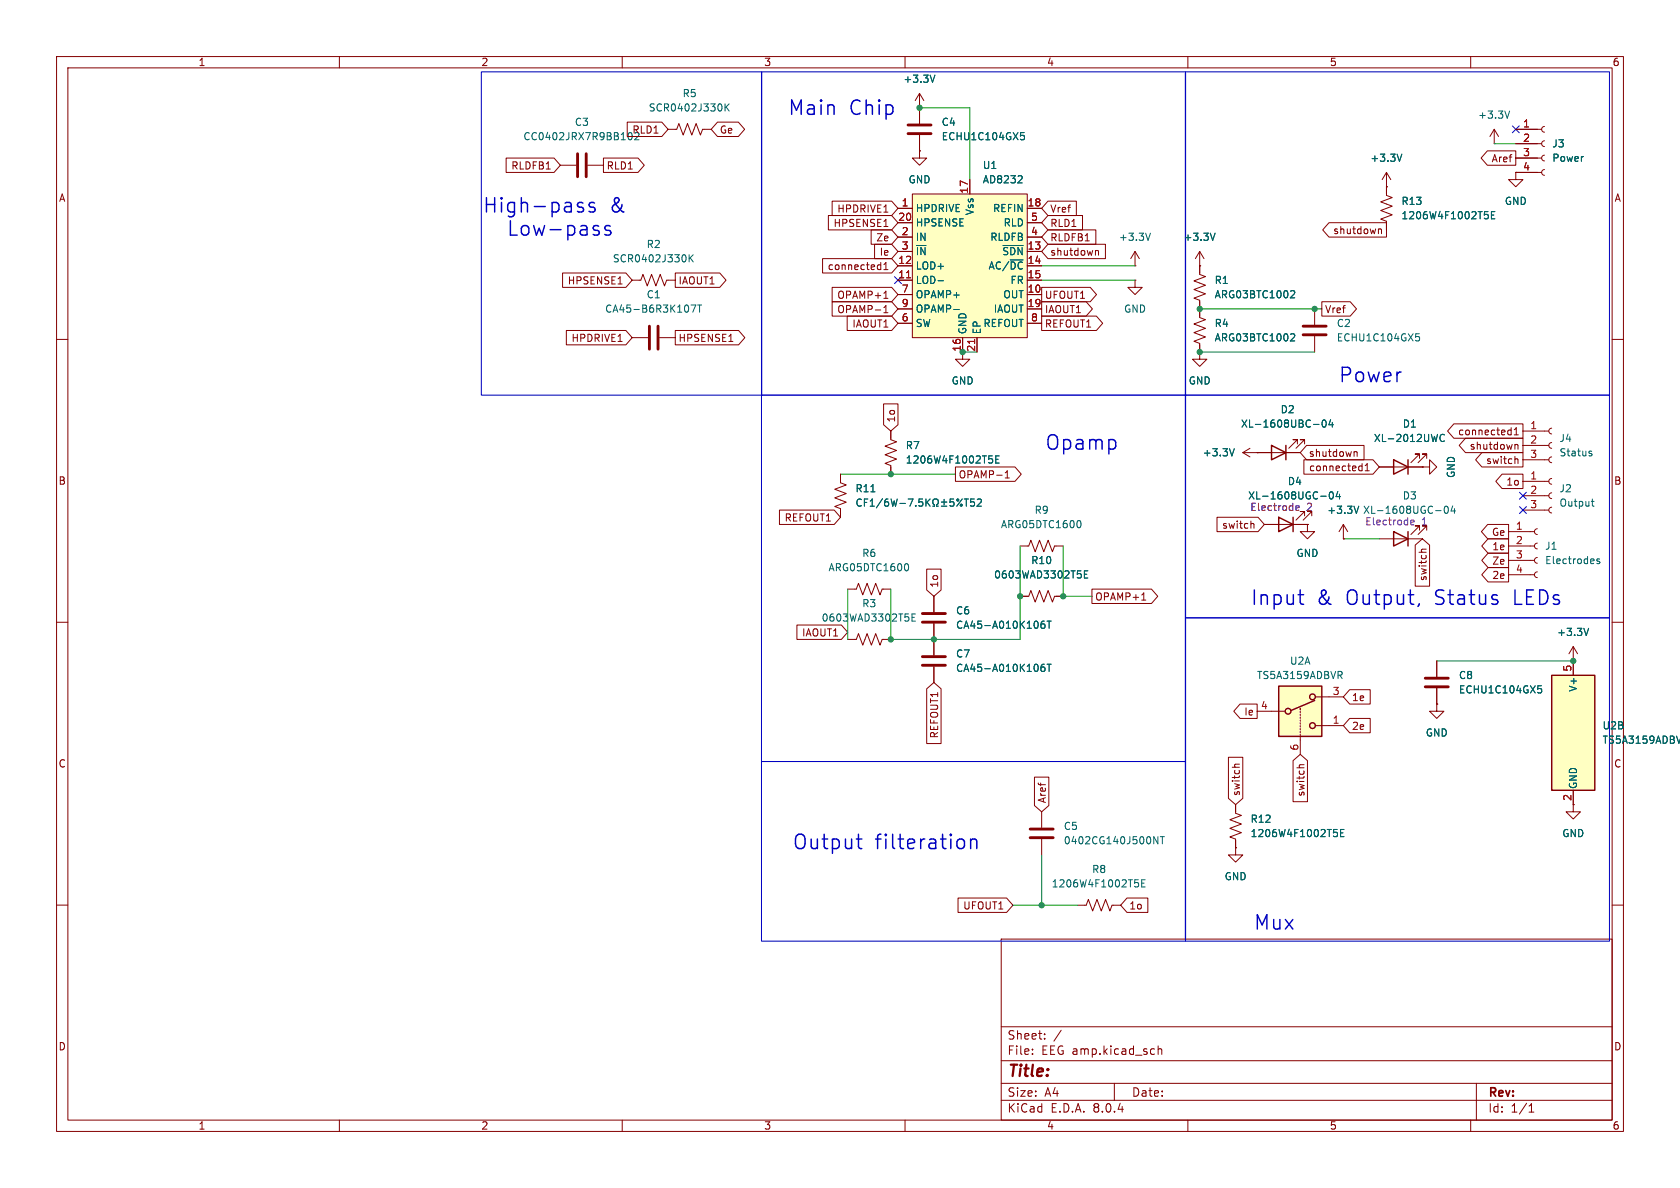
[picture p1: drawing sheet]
<svg xmlns="http://www.w3.org/2000/svg" width="297mm" height="210mm" viewBox="0 0 297 210" stroke-linecap="round" stroke-linejoin="round" font-family="sans-serif">
<g fill="none" stroke="#840000" stroke-width=".18">
<path d="M10 10h277v190h-277zM12 12h273v186h-273zM60 10v2M110 10v2M160 10v2M210 10v2M260 10v2M99.1 29.2h2.8M103.9 29.2h2.8M162.6 26.7v1.2h1.2l-1.2 1.3-1.3-1.3h1.3M162.6 26.7h.1M10 60h2"/>
<path d="M111.8 59.7h2.8M116.6 59.7h2.8M285 60h2M10 110h2M165.1 113v2.8M165.1 117.9v2.8M285 110h2M10 160h2M285 160h2M177 166h108v32h-108zM60 198v2M110 198v2"/>
<path d="M160 198v2M177 194.5h108M177 191.5h108M177 187.5h108M177 181.5h108M182.5 186.3v.1M182.5 185.5v.1M184.7 183.6v.1M184.7 182.8v.1M187.6 182.1l-1.3 2M197 191.5v3M204.7 184.9v1.5"/>
<path d="M204.7 185.5l.3-.1 .3 .1 .1 .9M210 198v2M260 198v2M261 191.5v6.5M270.3 196.6h.9M270.3 195.5l.4-.4v1.5"/>
</g>
<path d="M102.1 27.2v4M103.6 27.2v4M114.8 57.7v4M116.3 57.7v4M163.1 116.1h4M163.1 117.6h4" fill="none" stroke="#840000" stroke-width=".51"/>
<path d="M111.8 24.2l-.2 .4-.3 .1M112.9 24l-.7 .7h.8M122.2 53.9h.8l-.5 1.3M123.3 53.9h.7M123.7 53.9v1.3M184.6 117.4l-.3 .1a.86 .86 0 0 0 0 1.2l.4-.1v-.5l-.2-.2h-.2l-.3 .2M185.1 117.4h.7M185.5 117.4v1.3" fill="none" stroke="#006464" stroke-width=".18"/>
<path d="M161.3 34.3h20.3v25.4h-20.3z" fill="#ffffc2"/>
<g fill="none" stroke="#840000" stroke-width=".18">
<path d="M162.6 19.1h.1M162.6 16.5l-.8 1.3M162.6 16.5v5.3M162.6 16.5l.7 1.3M118.1 22.9h1.5l.4-1.1 .8 2.1 .7-2.1 .8 2.1 .8-2.1 .7 2.1 .4-1h1.5M158.7 36.8h2.6M158.7 39.4h2.6M161.3 34.3h20.3v25.4h-20.3zM162.6 23.9v2.8M171.4 31.8v2.5M181.6 36.8h2.5M181.6 39.4h2.5"/>
<path d="M111.8 49.5h1.5l.4-1 .7 2 .8-2 .8 2 .7-2 .8 2 .4-1h1.5M158.7 52.1h2.6M158.7 49.5h2.6M158.7 47h2.6M158.7 44.5h2.6M158.7 54.6h2.6M158.7 41.9h2.6M158.7 57.2h2.6M170.2 59.7v2.5M172.7 59.7v2.5M181.6 52.1h2.5M181.6 49.5h2.5"/>
<path d="M181.6 47h2.5M181.6 44.5h2.5M181.6 54.6h2.5M181.6 41.9h2.5M181.6 57.2h2.5M200.7 47h.1M200.7 44.5l-.8 1.2M200.7 44.5v2.5M200.7 44.5l.7 1.2M157.5 76.2v1.5l1 .4-2 .8 2 .7-2 .8 2 .8-2 .7 1 .4v1.5M221 79.2l-1.3 .8M229.4 78.5v-.8h-.8h.8l-1.6 1.5"/>
<path d="M230.6 78.5v-.8h-.7h.7l-1.5 1.5M148.6 83.8v1.5l1 .4-2 .8 2 .7-2 .8 2 .8-2 .7 1 .4v1.5M180.3 96.5h1.6l.3-1 .8 2 .8-2 .7 2 .8-2 .8 2 .3-1h1.6M219.7 80h10.2M219.7 80l1.3 .8M222.2 80h.1M223.5 92.7h7.6M230.6 91.2v-.8h-.7h.7l-1.5 1.5M231.1 92.7v1.3h1.3l-1.3 1.3-1.2-1.3h1.2M231.1 92.7h.1M231.9 91.2v-.8h-.8h.8l-1.5 1.5M237.5 95.3h.1"/>
<path d="M237.5 92.7l-.8 1.3M237.5 92.7v2.6M237.5 92.7l.8 1.3M243.8 82.6h7.7M243.8 95.3h7.7M251 81v-.7h-.8h.8l-1.6 1.5M251 93.7v-.7h-.8h.8l-1.6 1.5M251.5 82.6h1.2v-1.3l1.3 1.3-1.3 1.2v-1.2M251.5 82.6h.1M252.2 81v-.7h-.7h.7l-1.5 1.5M252.2 93.7v-.7h-.7h.7l-1.5 1.5M266.7 99.1h4.6"/>
<path d="M266.7 96.5h4.6M266.7 94h4.6M271.8 98.6l-.4 .1-.1 .4 .1 .3 .4 .2M271.8 96l-.4 .2-.1 .3 .1 .4 .4 .1M271.8 93.5l-.4 .1-.1 .4 .1 .3 .4 .2M149.9 113h1.5l.4-1 .7 2 .8-2 .8 2 .7-2 .8 2 .4-1h1.5M149.9 104.1h1.5l.4-1 .7 2.1 .8-2.1 .8 2.1 .7-2.1 .8 2.1 .4-1.1h1.5M165.1 105.4v2.8M165.1 110.2v2.8M180.3 105.4h1.6l.3-1 .8 2 .8-2 .7 2 .8-2 .8 2 .3-1h1.6M266.7 101.6h4.6M271.8 101.1l-.4 .1-.1 .4 .1 .4 .4 .1"/>
<path d="M184.1 143.5v2.8M184.1 148.3v2.8M190.5 160h1.5l.4-1 .8 2 .7-2 .8 2 .8-2 .7 2 .4-1h1.5"/>
</g>
<g fill="none" stroke="#006464" stroke-width=".18">
<path d="M128.2 18.4v1.2M128.4 18.9l.5 .7M128.9 18.4l-.7 .7M165.3 13.3l-.4 1.2M180.5 23.4h.6M180.5 31.1l.2 .2-.1 .3-.7 .7h.8M180.6 23.9h.3l.2 .3v.4l-.5 .1M121.8 45v1.3M122 45.6l.6 .7M122.6 45l-.8 .8M162 43.4h1.7M165.8 49.6h1"/>
<path d="M168.6 54.7h1M177.3 43.4h3.6M203.4 41.2l-.4 1.3M218.2 79.3l-.4 1.3M232.2 75h1M233.8 74.4l.2-.2a.68 .68 0 0 1 .5 .7 .68 .68 0 0 1-.5 .6l-.2-.1-.1-.4zM235.2 74.2l-.3 .9h.8M235.5 74.7v.8M255.3 76.9a.6 .6 0 0 0-.8 .4 .6 .6 0 0 0 .6 .7l.2-.1M152.3 88.3a.6 .6 0 0 0-.9 .5 .6 .6 0 0 0 .6 .7l.3-.1M152.8 88.8h.4M153.4 88.2h-.6v1.3"/>
<path d="M153.8 89.5h.8M153.8 88.6l.4-.4v1.3M154 86.9h.7M156 88.1l-1.1 1.7M157 88.2l-.4 .1a.86 .86 0 0 0 0 1.2l.4-.1 .1-.5-.2-.2h-.3l-.2 .2M157.5 88.2l.3 1.3 .3-.9 .2 .9 .3-1.3M159.1 89h1M160.2 99.6a.68 .68 0 0 1 .4 .7 .68 .68 0 0 1-.4 .6M160.6 88.2h.8l-.5 1.3M161.9 89.4v.1M163.1 88.2h-.6l-.1 .6 .2-.1 .4 .1 .2 .1-.1 .5-.2 .1-.5-.1M163.7 88.2v1.3"/>
<path d="M163.9 88.8l.5 .7M164.4 88.2l-.7 .7M164.9 89.5h.3v-.3a.54 .54 0 0 1-.3-.7 .54 .54 0 0 1 .8-.2 .58 .58 0 0 1-.1 .9v.3h.3M166.4 89.5h1M166.4 88.8h1M166.9 88.3v.9M168.6 88.2h-.6l-.1 .6 .2-.1 .4 .1 .2 .1-.1 .5-.2 .1-.5-.1M170.1 88.2l-1 1.3M170.5 88.2h.7M170.8 88.2v1.3M172.2 88.2h-.6v.6l.1-.1 .5 .1 .1 .1-.1 .5-.2 .1-.4-.1M172.8 88.3l.5-.1 .2 .4-.8 .9h.8"/>
<path d="M174.8 80.6h.6M175.3 81.1l.2 .2v.3l-.2 .3M176 81.2h.5M176.6 80.6h-.6v1.3h.6M190.7 92a.68 .68 0 0 1 .4 .7 .68 .68 0 0 1-.4 .6M233.5 87.7h1M235.1 87.1l.2-.2a.68 .68 0 0 1 .4 .7 .68 .68 0 0 1-.4 .6l-.2-.1-.1-.4zM236.5 86.9l-.3 .9h.8M236.8 87.4v.8M240.2 89.5l-.4 1.2M253.8 90.3h1M255.4 89.6l.2-.1a.68 .68 0 0 1 .5 .6 .68 .68 0 0 1-.5 .6l-.2-.1-.1-.3z"/>
<path d="M256.8 89.4l-.3 .9h.8M257.1 89.9v.8M282.8 98.9l-.3-.1-.2 .2 .1 .2 .4 .1v.3h-.5M161.2 109.1h.5M161.8 108.5h-.6v1.3h.6M184.6 109.8l-.3 .1a.86 .86 0 0 0 0 1.2l.4-.2v-.4l-.2-.2h-.2l-.3 .2M185.1 109.8h.7M185.5 109.8v1.3M191.7 101.5h.4M192.3 100.9h-.6v1.3h.6M200.6 155.5h.6M201.1 156l.2 .2v.3l-.2 .3"/>
<path d="M201.8 156.1h.5M202.4 155.5h-.6v1.3h.6M204 147.9l.7 1.3v-1.3M205.1 147.9h.8M205.5 147.9v1.3"/>
<circle cx="169.3" cy="88.4" r=".18"/>
<circle cx="169.9" cy="89.3" r=".18"/>
</g>
<path d="M160.3 49.1h.7M172.3 60v.7" fill="none" stroke="#a90000" stroke-width=".18"/>
<path d="M224.8 78.7l2.5 1.3-2.5 1.3zM227.3 78.7v2.6M226.1 91.4l2.5 1.3-2.5 1.3zM228.6 91.4v2.6M246.4 81.3l2.5 1.3-2.5 1.2zM246.4 94l2.5 1.3-2.5 1.2zM248.9 81.3v2.5M248.9 94v2.5" fill="none" stroke="#840000" stroke-width=".25"/>
<path d="M229.1 89.8l.6-.1-.1-.2-.3-.1-.2 .2v.6h.5M249.4 92.4l.6-.2-.1-.2-.3-.1-.2 .2 .1 .6h.4" fill="none" stroke="#840084" stroke-width=".18"/>
<path d="M160.5 23.6h4.1M160.5 22.1h4.1M163.1 108.5h4M163.1 110h4M182.1 148.1h4.1M182.1 146.6h4.1" fill="none" stroke="#840000" stroke-width=".51"/>
<path d="M226.1 121.3h7.6v8.9h-7.6z" fill="#ffffc2"/>
<g fill="none" stroke="#840000" stroke-width=".25">
<path d="M226.1 121.3h7.6v8.9h-7.6zM232.4 123.8l-4.2 1.8"/>
<circle cx="227.7" cy="125.7" r=".51"/>
<circle cx="232" cy="123.2" r=".51"/>
<circle cx="232" cy="128.3" r=".51"/>
</g>
<g fill="none" stroke="#840000" stroke-width=".18">
<path d="M245.1 30.5v4l1 .4-2 .8 2 .7-2 .8 2 .8-2 .7 1 .4v1.5M245.1 33h.1M245.1 30.5l-.8 1.3M245.1 30.5l.8 1.3M264.2 25.4h.1M264.2 22.9l-.8 1.2M264.2 22.9v2.5M264.2 22.9l.7 1.2M268 30.5v1.3h1.2l-1.2 1.2-1.3-1.2h1.3M268 30.5h.1M268 30.5h4.5M268 27.9h4.5"/>
<path d="M268 25.4h4.5M268 22.9h4.5M273 30l-.3 .1-.2 .4 .2 .3 .3 .2M273 27.4l-.3 .2-.2 .3 .2 .4 .3 .1M273 24.9l-.3 .1-.2 .4 .2 .4 .3 .1M273 22.4l-.3 .1-.2 .4 .2 .3 .3 .2M212.1 44.5v4l1 .4-2 .8 2 .7-2 .8 2 .7-2 .8 1 .4v3l1 .4-2 .8 2 .7-2 .8 2 .8-2 .7 1 .4v1.5M212.1 47h.1M212.1 44.5l-.8 1.2M212.1 44.5l.8 1.2M232.4 54.6v2.8M232.4 59.4v2.8"/>
<path d="M212.1 62.2v1.3h1.3l-1.3 1.3-1.3-1.3h1.3M212.1 62.2h.1M254 116.8v2.8M278.1 116.8h.1M278.1 114.3l-.7 1.3M278.1 114.3v2.5M278.1 114.3l.8 1.3M222.2 125.7h4.9M229.9 125.2v.3M229.9 125.7v.3M229.9 126.2v.3M229.9 126.7v.3"/>
<path d="M229.9 127.3v.2M229.9 127.8v.2M229.9 128.3v.2M229.9 128.8v.2M229.9 129.3v.2M229.9 129.8v.2M229.9 130.3v3.1M232.7 128.3h4.8M232.7 123.2h4.8M254 124.5v1.2h1.3l-1.3 1.3-1.3-1.3h1.3M254 124.5h.1M254 121.7v2.8"/>
<path d="M218.4 142.2v1.6l1.1 .3-2.1 .8 2.1 .8-2.1 .7 2.1 .8-2.1 .8 1 .3v1.6M218.4 149.9v1.2h1.3l-1.3 1.3-1.2-1.3h1.2M218.4 149.9h.1M278.1 142.2v1.3h1.3l-1.3 1.3-1.2-1.3h1.2"/>
</g>
<g fill="none" stroke="#006464" stroke-width=".18">
<path d="M266.9 19.6l-.4 1.3M247.8 27.2l-.4 1.3M262.5 37.4h.6M262.9 37.9l.2 .2v.3l-.2 .3M263.7 38h.4M264.3 37.4h-.6v1.3h.6M214.8 41.2l-.4 1.3M228.3 59l.5 .1 .1 .3-.8 .9h.8M228.3 51.4h.5l.1 .3-.8 .9h.8M250.3 59h.6M250.4 59.5h.3l.3 .2-.2 .5-.4 .1M236.9 119.4l.4 .6"/>
<path d="M237 118.7l.3 .2-.1 .3-.2 .2M280.9 111.1l-.5 1.2M271.9 121.2h.6M272 121.7h.3l.3 .3-.1 .4-.5 .1M235.8 146.6h.6M236.2 147.1l.3 .3v.3l-.3 .2M237 147.2h.4M237.6 146.6h-.6v1.3h.6"/>
</g>
<path d="M230.4 59.2h4M230.4 57.7h4M252 119.9h4M252 121.4h4" fill="none" stroke="#840000" stroke-width=".51"/>
<path d="M274.3 119.4h7.6v20.3h-7.6z" fill="#ffffc2"/>
<path d="M274.3 119.4h7.6v20.3h-7.6z" fill="none" stroke="#840000" stroke-width=".25"/>
<g fill="none" stroke="#840000" stroke-width=".18">
<path d="M162.6 19.1h.1M162.6 19.1v2.7M89.5 27.9h8.4l1.2 1.3-1.2 1.3h-8.4zM106.7 27.9h6.1l1.1 1.3-1.1 1.3h-6.1zM110.9 21.6h6.1l1.1 1.3-1.1 1.2h-6.1zM126.8 21.6h3.7l1.1 1.3-1.1 1.2h-3.7l-1.1-1.2zM146.4 38.1h11.2l1.1 1.3-1.1 1.2h-11.2zM147.1 35.6h10.5l1.1 1.2-1.1 1.3h-10.5zM158.7 36.8h2.6M158.7 39.4h2.6M162.6 26.7h.1M162.6 23.9v2.8"/>
<path d="M171.4 31.8v2.5M181.6 36.8h2.5M181.6 39.4h2.5M185.3 38.1h6.1v2.5h-6.1l-1.2-1.2zM185.3 35.6h5v2.5h-5l-1.2-1.3zM234.9 39.4h10.2v2.5h-10.2l-1.1-1.3zM245.1 33h.1M245.1 33v1.3M245.1 39.4v1.2M262.9 26.7h5.1v2.5h-5.1l-1.1-1.3zM268 30.5h.1M268 22.9h3.8"/>
<path d="M268 25.4h3.8M268 27.9h3.8M268 30.5h3.8M99.5 48.3h11.1l1.2 1.2-1.2 1.3h-11.1zM100.1 58.4h10.5l1.2 1.3-1.2 1.3h-10.5zM109.3 50.2h.7M119.4 58.4h11.2l1.1 1.3-1.1 1.3h-11.2zM119.4 48.3h7.8l1.2 1.2-1.2 1.3h-7.8zM145.4 45.7h12.2l1.1 1.3-1.1 1.3h-12.2zM147.1 53.3h10.5l1.1 1.3-1.1 1.3h-10.5zM147.1 50.8h10.5l1.1 1.3-1.1 1.2h-10.5zM149.8 55.9h7.8l1.1 1.3-1.1 1.2h-7.8z"/>
<path d="M154 40.6h3.6l1.1 1.3-1.1 1.3h-3.6zM154.6 43.2h3l1.1 1.3-1.1 1.2h-3zM155.6 46.8l.1 .1M155.7 46.4v1.3M155.7 47.6l-.1 .1M156.3 47.7h.7M156.3 46.8l.3-.4v1.3M156.3 54.4l.3-.4v1.3M156.3 40h.7M156.3 55.3h.7M156.3 52.7h.7M156.5 51.7l.1-.2v1.2"/>
<path d="M158.7 52.1h2.6M158.7 49.5h2.6M158.7 47h2.6M158.7 44.5h2.6M158.7 54.6h2.6M158.7 41.9h2.6M158.7 57.2h2.6M170.2 59.7v3.8h1.2l-1.2 1.3-1.3-1.3h1.3M172.7 59.7v2.5M181.6 52.1h2.5M181.6 49.5h2.5M181.6 47h2.5"/>
<path d="M181.6 44.5h2.5M181.6 54.6h2.5M181.6 41.9h2.5M181.6 57.2h2.5M184.1 55.9h9.7l1.1 1.3-1.1 1.2h-9.7zM184.1 53.3h7.9l1.1 1.3-1.1 1.3h-7.9zM184.1 50.8h8.6l1.2 1.3-1.2 1.2h-8.6zM185.3 43.2h10.1v2.5h-10.1l-1.2-1.2zM185.3 40.6h8.4v2.6h-8.4l-1.2-1.3zM193.7 44.3v.8M193.7 44.4l.1-.1h.3l.1 .8M200.7 49.5v1.3h1.2l-1.2 1.3-1.3-1.3h1.3"/>
<path d="M200.7 49.5h.1M212.1 47h.1M212.1 47v1.3M212.1 53.3v2.6M233.7 53.3h5l1.1 1.3-1.1 1.3h-5zM243.7 40.5v.8M243.7 40.6l.2-.1h.3v.8M128.8 60.4h.8M156.2 71.4h2.6v3.7l-1.3 1.1-1.3-1.1zM157.5 76.2v1.3M212.1 62.2h.1M212.1 61v1.2"/>
<path d="M231 78.7h10.1v2.6h-10.1l-1.1-1.3zM239.4 79.8v.9M239.4 80l.2-.2 .3 .1v.8M257 74.9h12.2v2.6h-12.2l-1.1-1.3zM259.1 77.5h10.1v2.5h-10.1l-1.1-1.3zM267 76l.2 .1M267.2 75.6v1.3M267.2 76.8l-.2 .1M267.7 76.9h.7M267.7 76l.4-.4v1.3M267.8 78.6v.8M267.8 78.7l.2-.1h.3l.1 .8"/>
<path d="M269.2 78.7h4.6M269.2 76.2h4.6M274.3 78.2l-.3 .2-.2 .3 .2 .4 .3 .1M274.3 75.7l-.3 .1-.2 .4 .2 .4 .3 .1M137.8 90.2h9.7l1.1 1.2-1.1 1.3h-9.7zM148.6 83.8v1.3M148.6 90.2v1.2M157.5 82.6v1.2M168.9 82.5h10.5l1.1 1.3-1.1 1.3h-10.5zM177.7 84.5h.7M177.7 83.6l.4-.4v1.3M215.1 91.4h7.3l1.1 1.3-1.1 1.3h-7.3z"/>
<path d="M221.3 92.5l.4 .2v.7M222.2 80h.1M222.2 80h2.6M223.5 92.7h2.6M227.3 80h2.6M228.6 92.7h2.5M230.5 81.3h12.2l1.1 1.3-1.1 1.2h-12.2zM231.1 92.7h.1M237.5 95.3h.1M240.7 82.4h.1M240.8 82v1.2M240.8 83.2h-.1"/>
<path d="M241.3 83.2h.8M241.3 82.3l.4-.3v1.2M243.8 82.6h2.6M248.9 82.6h2.6M250.2 96.4l1.3-1.1 1.2 1.1v7.2h-2.5zM251.5 82.6h.1M252.1 97.1h-.6l-.2 .3M262 80h7.2v2.6h-7.2l-1.1-1.3zM263 92.7h3.7v2.6h-3.7l-1.1-1.3zM263.1 97.8h3.6v2.5h-3.6l-1.1-1.2zM263.1 95.2h3.6v2.6h-3.6l-1.1-1.3zM265.5 83.8h3.7v2.6h-3.7l-1.1-1.3z"/>
<path d="M268 81.1l.4 .2v.7M269.2 90.2h4.6M269.2 87.6h4.6M269.2 85.1h4.6M269.2 81.3h4.6M274.3 89.7l-.3 .1-.2 .4 .2 .3 .3 .2M274.3 87.1l-.3 .2-.2 .3 .2 .4 .3 .1M274.3 84.6l-.3 .1-.2 .4 .2 .3 .3 .2M274.3 80.8l-.3 .1-.2 .4 .2 .3 .3 .2M140.9 110.5h7.8l1.2 1.3-1.2 1.2h-7.8zM163.8 100.6h2.6v3.7l-1.3 1.1-1.3-1.1zM165.1 105.4v2.8"/>
<path d="M165.1 110.2v5.6M165.1 117.9v2.8M180.3 105.4h1.3M186.7 105.4h1.3M193 104.1h10.6l1.1 1.3-1.1 1.3h-10.6zM201.8 106.1h.8M202.1 105l.1-.2v1.3M254 116.8v2.8M263.1 100.3h3.6v2.6h-3.6l-1.1-1.3zM278.1 116.8h.1M278.1 116.8v2.6M163.8 121.8l1.3-1.1 1.3 1.1v9.6h-2.6z"/>
<path d="M182.9 137.4h2.5v5l-1.3 1.1-1.2-1.1zM217.2 133.9h2.5v7.2l-1.3 1.1-1.2-1.1zM219.1 135.1h-.7l-.1 .3M219.2 124.5h3v2.5h-3l-1.1-1.3zM228.6 134.5l1.3-1.1 1.2 1.1v7.2h-2.5zM230.5 135.2h-.6l-.2 .3M238.6 127h3.6v2.5h-3.6l-1.1-1.2zM238.6 121.9h3.6v2.6h-3.6l-1.1-1.3zM254 124.5h.1M254 121.7v2.8M278.1 139.7v2.5M169.4 158.7h8.6l1.1 1.3-1.1 1.3h-8.6z"/>
<path d="M199.2 158.7h3.7v2.6h-3.7l-1.1-1.3zM218.4 149.9h.1M218.4 142.2v1.3M218.4 148.6v1.3"/>
</g>
<g fill="none" stroke="#006464" stroke-width=".18">
<path d="M165.3 13.3l-.4 1.2M180.5 23.4h.6M180.5 31.1l.2 .2-.1 .3-.7 .7h.8M180.6 23.9h.3l.2 .3v.4l-.5 .1M247.8 27.2l-.4 1.3M262.5 37.4h.6M262.9 37.9l.2 .2v.3l-.2 .3M263.7 38h.4M264.3 37.4h-.6v1.3h.6M162 43.4h1.7M165.8 49.6h1M168.6 54.7h1"/>
<path d="M177.3 43.4h3.6M214.8 41.2l-.4 1.3M228.3 51.4h.5l.1 .3-.8 .9h.8M228.3 59l.5 .1 .1 .3-.8 .9h.8M218.2 79.3l-.4 1.3M232.2 75h1M233.8 74.4l.2-.2a.68 .68 0 0 1 .5 .7 .68 .68 0 0 1-.5 .6l-.2-.1-.1-.4zM235.2 74.2l-.3 .9h.8M235.5 74.7v.8M255.3 76.9a.6 .6 0 0 0-.8 .4 .6 .6 0 0 0 .6 .7l.2-.1M281.1 79.7l.3 .1M152.3 88.3a.6 .6 0 0 0-.9 .5 .6 .6 0 0 0 .6 .7l.3-.1"/>
<path d="M152.8 88.8h.4M153.4 88.2h-.6v1.3M153.8 89.5h.8M153.8 88.6l.4-.4v1.3M154 86.9h.7M156 88.1l-1.1 1.7M157 88.2l-.4 .1a.86 .86 0 0 0 0 1.2l.4-.1 .1-.5-.2-.2h-.3l-.2 .2M157.5 88.2l.3 1.3 .3-.9 .2 .9 .3-1.3M159.1 89h1M160.6 88.2h.8l-.5 1.3M161.9 89.4v.1M163.1 88.2h-.6l-.1 .6 .2-.1 .4 .1 .2 .1-.1 .5-.2 .1-.5-.1"/>
<path d="M163.7 88.2v1.3M163.9 88.8l.5 .7M164.4 88.2l-.7 .7M164.9 89.5h.3v-.3a.54 .54 0 0 1-.3-.7 .54 .54 0 0 1 .8-.2 .58 .58 0 0 1-.1 .9v.3h.3M166.4 89.5h1M166.4 88.8h1M166.9 88.3v.9M168.6 88.2h-.6l-.1 .6 .2-.1 .4 .1 .2 .1-.1 .5-.2 .1-.5-.1M170.1 88.2l-1 1.3M170.5 88.2h.7M170.8 88.2v1.3M172.2 88.2h-.6v.6l.1-.1 .5 .1 .1 .1-.1 .5-.2 .1-.4-.1"/>
<path d="M172.8 88.3l.5-.1 .2 .4-.8 .9h.8M174.8 80.6h.6M175.3 81.1l.2 .2v.3l-.2 .3M176 81.2h.5M176.6 80.6h-.6v1.3h.6M233.5 87.7h1M235.1 87.1l.2-.2a.68 .68 0 0 1 .4 .7 .68 .68 0 0 1-.4 .6l-.2-.1-.1-.4zM236.5 86.9l-.3 .9h.8M236.8 87.4v.8M240.2 89.5l-.4 1.2M281.1 80.2h.3v.2l-.1 .2h-.3M281.3 88.6h.5"/>
<path d="M281.5 88.2v1.1l.3 .2M184.6 109.8l-.3 .1a.86 .86 0 0 0 0 1.2l.4-.2v-.4l-.2-.2h-.2l-.3 .2M184.6 117.4l-.3 .1a.86 .86 0 0 0 0 1.2l.4-.1v-.5l-.2-.2h-.2l-.3 .2M185.1 109.8h.7M185.1 117.4h.7M185.5 109.8v1.3M185.5 117.4v1.3M191.7 101.5h.4M192.3 100.9h-.6v1.3h.6M280.9 111.1l-.5 1.2M271.9 121.2h.6M272 121.7h.3l.3 .3-.1 .4-.5 .1"/>
<path d="M235.8 146.6h.6M236.2 147.1l.3 .3v.3l-.3 .2M237 147.2h.4M237.6 146.6h-.6v1.3h.6"/>
<circle cx="169.3" cy="88.4" r=".18"/>
<circle cx="169.9" cy="89.3" r=".18"/>
</g>
<path d="M105.1 35.9l-.6-.1-.4 .3 .2 .4 .8 .2 .1 .3-.1 .4-.2 .1-.8-.1M107.9 40l-.6-.1-.4 .3 .1 .4 .9 .2 .1 .3-.1 .3-.3 .2-.7-.2M171.7 148.4l.3-.1 .6 .1 .1 .3v1.3" fill="none" stroke="#0000c2" stroke-width=".25"/>
<path d="M85.1 12.7h49.6v57.2h-49.6zM134.6 12.7h75v57.2h-75zM209.5 12.7h75v57.2h-75zM134.6 69.9h75v64.7h-75zM209.5 69.9h75v39.3h-75zM209.5 109.2h75v57.2h-75zM134.6 134.6h75v31.8h-75z" fill="none" stroke="#0000c2" stroke-width=".18"/>
<g fill="none" stroke="#009600" stroke-width=".18">
<path d="M162.6 19.1h8.8v12.7M264.2 25.4h3.8M184.1 49.5h16.6M184.1 47h16.6M212.1 54.6h21.6M170.2 62.2h2.5M212.1 62.2h20.3M148.6 83.8h20.3M180.3 96.5v16.5h-22.8v-8.9M188 96.5v8.9h5M237.5 95.3h6.3M149.9 104.1v8.9"/>
<path d="M254 116.8h24.1M184.1 151.1v8.9M179.1 160h11.4"/>
</g>
<path d="M267.4 22.3l1.2 1.2M268.6 22.3l-1.2 1.2M158.1 48.9l1.3 1.2M159.4 48.9l-1.3 1.2M268.6 87l1.2 1.2M268.6 89.6l1.2 1.2M269.8 87l-1.2 1.2M269.8 89.6l-1.2 1.2" fill="none" stroke="#000084" stroke-width=".18"/>
<path d="M160.3 49.1h.7M172.3 60v.7" fill="none" stroke="#a90000" stroke-width=".18"/>
<path d="M229.1 89.8l.6-.1-.1-.2-.3-.1-.2 .2v.6h.5" fill="none" stroke="#840084" stroke-width=".18"/>
<g fill="#009600" stroke="#009600" stroke-width=".18">
<circle cx="212.1" cy="62.2" r=".46"/>
<circle cx="212.1" cy="54.6" r=".46"/>
<circle cx="232.4" cy="54.6" r=".46"/>
<circle cx="170.2" cy="62.2" r=".46"/>
<circle cx="157.5" cy="83.8" r=".46"/>
<circle cx="188" cy="105.4" r=".46"/>
<circle cx="180.3" cy="105.4" r=".46"/>
<circle cx="165.1" cy="113" r=".46"/>
<circle cx="157.5" cy="113" r=".46"/>
<circle cx="184.1" cy="160" r=".46"/>
<circle cx="162.6" cy="19.1" r=".46"/>
<circle cx="278.1" cy="116.8" r=".46"/>
</g>
<g font-size="3.5" fill="#0000c2">
<text x="139.2" y="20.7">Main</text>
<text x="150.1" y="20.7">Chip</text>
<text x="85.3" y="38">High-pass</text>
<text x="107.8" y="38">&amp;</text>
<text x="89.5" y="42.1">Low-pass</text>
<text x="236.6" y="67.9">Power</text>
<text x="184.7" y="79.9">Opamp</text>
<text x="221" y="107.3">Input</text>
<text x="232.8" y="107.3">&amp;</text>
<text x="238.1" y="107.3">Output,</text>
<text x="254" y="107.3">Status</text>
<text x="268.1" y="107.3">LEDs</text>
<text x="140" y="150.5">Output</text>
<text x="154.7" y="150.5">filteration</text>
<text x="221.5" y="164.7">Mux</text>
</g>
<text font-size="2.8" fill="#840000" x="178" y="190.9">Title:</text>
<g font-size="2.1" fill="#840000">
<text x="178" y="184">Sheet:</text>
<text x="178" y="186.7">File:</text>
<text x="184.1" y="186.7">EEG amp.kicad_sch</text>
<text x="178" y="196.9">KiCad</text>
<text x="178" y="194.1">Size:</text>
<text x="184.7" y="194.1">A4</text>
<text x="185.7" y="196.9">E.D.A.</text>
<text x="193.3" y="196.9">8.0.4</text>
<text x="200" y="194.1">Date:</text>
<text x="263" y="194.3">Rev:</text>
<text x="263" y="196.9">Id:</text>
<text x="267.1" y="196.9">1/1</text>
</g>
<g font-size="1.8" fill="#840000">
<text x="35" y="11.9">1</text>
<text x="85" y="11.9">2</text>
<text x="135" y="11.9">3</text>
<text x="185" y="11.9">4</text>
<text x="235" y="11.9">5</text>
<text x="285" y="11.9">6</text>
<text x="111.7" y="23.8">RLD1</text>
<text x="127.2" y="23.8">Ge</text>
<text x="263.6" y="28.9">Aref</text>
<text x="10.3" y="35.9">A</text>
<text x="90.3" y="30.2">RLDFB1</text>
<text x="107.2" y="30.2">RLD1</text>
<text x="285.3" y="35.9">A</text>
<text x="147.3" y="40.3">HPSENSE1</text>
<text x="147.9" y="37.8">HPDRIVE1</text>
<text x="185.6" y="40.3">RLD1</text>
<text x="185.6" y="37.8">Vref</text>
<text x="235.6" y="41.6">shutdown</text>
<text x="146.2" y="47.9">connected1</text>
<text x="154.8" y="42.9">Ze</text>
<text x="155.4" y="45.4">Ie</text>
<text x="185.6" y="45.4">shutdown</text>
<text x="185.6" y="42.9">RLDFB1</text>
<text x="100.3" y="50.5">HPSENSE1</text>
<text x="119.9" y="50.5">IAOUT1</text>
<text x="147.9" y="53">OPAMP+1</text>
<text x="184.6" y="53">UFOUT1</text>
<text x="147.9" y="55.6">OPAMP-1</text>
<text x="150.6" y="58.1">IAOUT1</text>
<text x="184.6" y="58.1">REFOUT1</text>
<text x="184.6" y="55.6">IAOUT1</text>
<text x="234.2" y="55.6">Vref</text>
<text x="100.9" y="60.6">HPDRIVE1</text>
<text x="119.9" y="60.6">HPSENSE1</text>
<text x="158.4" y="74.8" transform="rotate(-90 158.4 74.8)">1o</text>
<text x="257.7" y="77.2">connected1</text>
<text x="231.3" y="81">shutdown</text>
<text x="231.3" y="83.5">connected1</text>
<text x="259.7" y="79.7">shutdown</text>
<text x="262.6" y="82.2">switch</text>
<text x="10.3" y="85.9">B</text>
<text x="169.4" y="84.8">OPAMP-1</text>
<text x="266.2" y="86">1o</text>
<text x="285.3" y="85.9">B</text>
<text x="138.6" y="92.4">REFOUT1</text>
<text x="216" y="93.7">switch</text>
<text x="263.7" y="94.9">Ge</text>
<text x="263.7" y="100">Ze</text>
<text x="263.7" y="97.5">1e</text>
<text x="166.1" y="104" transform="rotate(-90 166.1 104)">1o</text>
<text x="193.5" y="106.4">OPAMP+1</text>
<text x="252.4" y="102.8" transform="rotate(-90 252.4 102.8)">switch</text>
<text x="263.7" y="102.6">2e</text>
<text x="141.7" y="112.7">IAOUT1</text>
<text x="238.9" y="124.1">1e</text>
<text x="166.1" y="130.6" transform="rotate(-90 166.1 130.6)">REFOUT1</text>
<text x="219.9" y="126.7">Ie</text>
<text x="238.9" y="129.2">2e</text>
<text x="10.3" y="135.9">C</text>
<text x="285.3" y="135.9">C</text>
<text x="185.1" y="142.1" transform="rotate(-90 185.1 142.1)">Aref</text>
<text x="219.4" y="140.8" transform="rotate(-90 219.4 140.8)">switch</text>
<text x="230.8" y="140.9" transform="rotate(-90 230.8 140.9)">switch</text>
<text x="170.2" y="161">UFOUT1</text>
<text x="199.5" y="161">1o</text>
<text x="10.3" y="185.9">D</text>
<text x="285.3" y="185.9">D</text>
<text x="35" y="199.9">1</text>
<text x="85" y="199.9">2</text>
<text x="135" y="199.9">3</text>
<text x="185" y="199.9">4</text>
<text x="235" y="199.9">5</text>
<text x="285" y="199.9">6</text>
</g>
<g font-size="1.8" fill="#006464">
<text x="120.6" y="17.4">R5</text>
<text x="159.6" y="14.8">+3.3V</text>
<text x="101.5" y="22.5">C3</text>
<text x="114.6" y="19.9">SCR0402J330K</text>
<text x="166.4" y="22.5">C4</text>
<text x="261.2" y="21.2">+3.3V</text>
<text x="92.4" y="25">CC0402JRX7R9BB102</text>
<text x="166.4" y="25">ECHU1C104GX5</text>
<text x="242.2" y="28.8">+3.3V</text>
<text x="274.3" y="26.3">J3</text>
<text x="274.3" y="28.8">Power</text>
<text x="160.5" y="32.6">GND</text>
<text x="173.7" y="30.1">U1</text>
<text x="173.7" y="32.6">AD8232</text>
<text x="161.8" y="37.7">HPDRIVE</text>
<text x="161.8" y="40.2">HPSENSE</text>
<text x="172.3" y="38.1" transform="rotate(-90 172.3 38.1)">Vss</text>
<text x="175.5" y="37.7">REFIN</text>
<text x="177.3" y="40.2">RLD</text>
<text x="247.7" y="36.4">R13</text>
<text x="247.7" y="39">1206W4F1002T5E</text>
<text x="265.9" y="36.4">GND</text>
<text x="108.2" y="46.6">SCR0402J330K</text>
<text x="114.2" y="44">R2</text>
<text x="161.8" y="47.9">LOD+</text>
<text x="161.8" y="42.8">IN</text>
<text x="161.8" y="45.3">~{IN}</text>
<text x="174.7" y="47.9">AC/~{DC}</text>
<text x="175" y="42.8">RLDFB</text>
<text x="177.1" y="45.3">~{SDN}</text>
<text x="197.7" y="42.8">+3.3V</text>
<text x="209.1" y="42.8">+3.3V</text>
<text x="114.2" y="52.9">C1</text>
<text x="161.8" y="50.4">LOD-</text>
<text x="161.8" y="52.9">OPAMP+</text>
<text x="177.3" y="52.9">OUT</text>
<text x="178.5" y="50.4">FR</text>
<text x="214.6" y="50.4">R1</text>
<text x="214.6" y="52.9">ARG03BTC1002</text>
<text x="106.9" y="55.5">CA45-B6R3K107T</text>
<text x="161.8" y="58">SW</text>
<text x="161.8" y="55.5">OPAMP-</text>
<text x="171" y="59.2" transform="rotate(-90 171 59.2)">GND</text>
<text x="173.6" y="59.2" transform="rotate(-90 173.6 59.2)">EP</text>
<text x="173.8" y="58">REFOUT</text>
<text x="175.6" y="55.5">IAOUT</text>
<text x="198.6" y="55.5">GND</text>
<text x="214.6" y="58">R4</text>
<text x="236.2" y="58">C2</text>
<text x="214.6" y="60.6">ARG03BTC1002</text>
<text x="236.2" y="60.6">ECHU1C104GX5</text>
<text x="168.1" y="68.2">GND</text>
<text x="210.1" y="68.2">GND</text>
<text x="219.3" y="75.8">XL-1608UBC-04</text>
<text x="226.3" y="73.3">D2</text>
<text x="247.9" y="75.8">D1</text>
<text x="160" y="79.6">R7</text>
<text x="160" y="82.1">1206W4F1002T5E</text>
<text x="212.5" y="80.9">+3.3V</text>
<text x="242.8" y="78.3">XL-2012UWC</text>
<text x="275.6" y="78.3">J4</text>
<text x="275.6" y="80.9">Status</text>
<text x="151.1" y="87.2">R11</text>
<text x="220.6" y="88.5">XL-1608UGC-04</text>
<text x="227.6" y="86">D4</text>
<text x="247.9" y="88.5">D3</text>
<text x="257.4" y="84.6" transform="rotate(-90 257.4 84.6)">GND</text>
<text x="275.6" y="87.2">J2</text>
<text x="275.6" y="89.8">Output</text>
<text x="176.9" y="93.6">ARG05DTC1600</text>
<text x="182.8" y="91">R9</text>
<text x="234.5" y="91">+3.3V</text>
<text x="240.9" y="91">XL-1608UGC-04</text>
<text x="146.4" y="101.2">ARG05DTC1600</text>
<text x="152.3" y="98.7">R6</text>
<text x="182.2" y="99.9">R10</text>
<text x="229.1" y="98.7">GND</text>
<text x="273.1" y="97.4">J1</text>
<text x="273.1" y="99.9">Electrodes</text>
<text x="152.3" y="107.5">R3</text>
<text x="175.6" y="102.5">0603WAD3302T5E</text>
<text x="145.2" y="110.1">0603WAD3302T5E</text>
<text x="168.9" y="108.8">C6</text>
<text x="168.9" y="111.4">CA45-A010K106T</text>
<text x="275.2" y="112.6">+3.3V</text>
<text x="168.9" y="116.4">C7</text>
<text x="168.9" y="119">CA45-A010K106T</text>
<text x="228" y="117.7">U2A</text>
<text x="222.1" y="120.2">TS5A3159ADBVR</text>
<text x="257.8" y="120.2">C8</text>
<text x="257.8" y="122.8">ECHU1C104GX5</text>
<text x="279" y="122.4" transform="rotate(-90 279 122.4)">V+</text>
<text x="252" y="130.4">GND</text>
<text x="283.2" y="129.1">U2B</text>
<text x="283.2" y="131.7">TS5A3159ADBVR</text>
<text x="279" y="139.6" transform="rotate(-90 279 139.6)">GND</text>
<text x="188" y="146.9">C5</text>
<text x="188" y="149.5">0402CG140J500NT</text>
<text x="221" y="145.6">R12</text>
<text x="221" y="148.2">1206W4F1002T5E</text>
<text x="276.1" y="148.2">GND</text>
<text x="193" y="154.5">R8</text>
<text x="216.4" y="155.8">GND</text>
<text x="185.8" y="157.1">1206W4F1002T5E</text>
</g>
<g font-size="1.8" fill="#a90000">
<text x="269.2" y="22.6">1</text>
<text x="269.2" y="25.1">2</text>
<text x="269.2" y="27.7">3</text>
<text x="171.2" y="34.3" transform="rotate(-90 171.2 34.3)">17</text>
<text x="269.2" y="30.2">4</text>
<text x="158.7" y="39.1">20</text>
<text x="159.3" y="36.6">1</text>
<text x="159.3" y="41.7">2</text>
<text x="181.6" y="36.6">18</text>
<text x="182.2" y="41.7">4</text>
<text x="182.2" y="39.1">5</text>
<text x="158.7" y="46.7">12</text>
<text x="159.3" y="44.2">3</text>
<text x="181.6" y="44.2">13</text>
<text x="181.6" y="46.7">14</text>
<text x="158.7" y="49.3">11</text>
<text x="159.3" y="51.8">7</text>
<text x="181.6" y="51.8">10</text>
<text x="181.6" y="49.3">15</text>
<text x="159.3" y="56.9">6</text>
<text x="159.3" y="54.4">9</text>
<text x="181.6" y="54.4">19</text>
<text x="182.2" y="56.9">8</text>
<text x="169.9" y="62.3" transform="rotate(-90 169.9 62.3)">16</text>
<text x="172.5" y="62.3" transform="rotate(-90 172.5 62.3)">21</text>
<text x="270.4" y="75.9">1</text>
<text x="270.4" y="78.5">2</text>
<text x="270.4" y="81">3</text>
<text x="270.4" y="84.8">1</text>
<text x="270.4" y="87.4">2</text>
<text x="270.4" y="89.9">3</text>
<text x="267.9" y="93.7">1</text>
<text x="267.9" y="96.3">2</text>
<text x="267.9" y="98.8">3</text>
<text x="267.9" y="101.3">4</text>
<text x="277.9" y="118.8" transform="rotate(-90 277.9 118.8)">5</text>
<text x="222.8" y="125.5">4</text>
<text x="235.5" y="122.9">3</text>
<text x="235.5" y="128">1</text>
<text x="229.6" y="132.8" transform="rotate(-90 229.6 132.8)">6</text>
<text x="277.9" y="141.7" transform="rotate(-90 277.9 141.7)">2</text>
</g>
<g font-size="1.8" fill="#840084">
<text x="220.9" y="90.5">Electrode</text>
<text x="231" y="90.5">2</text>
<text x="241.3" y="93.1">Electrode</text>
<text x="251.3" y="93.1">1</text>
</g>
</svg>
